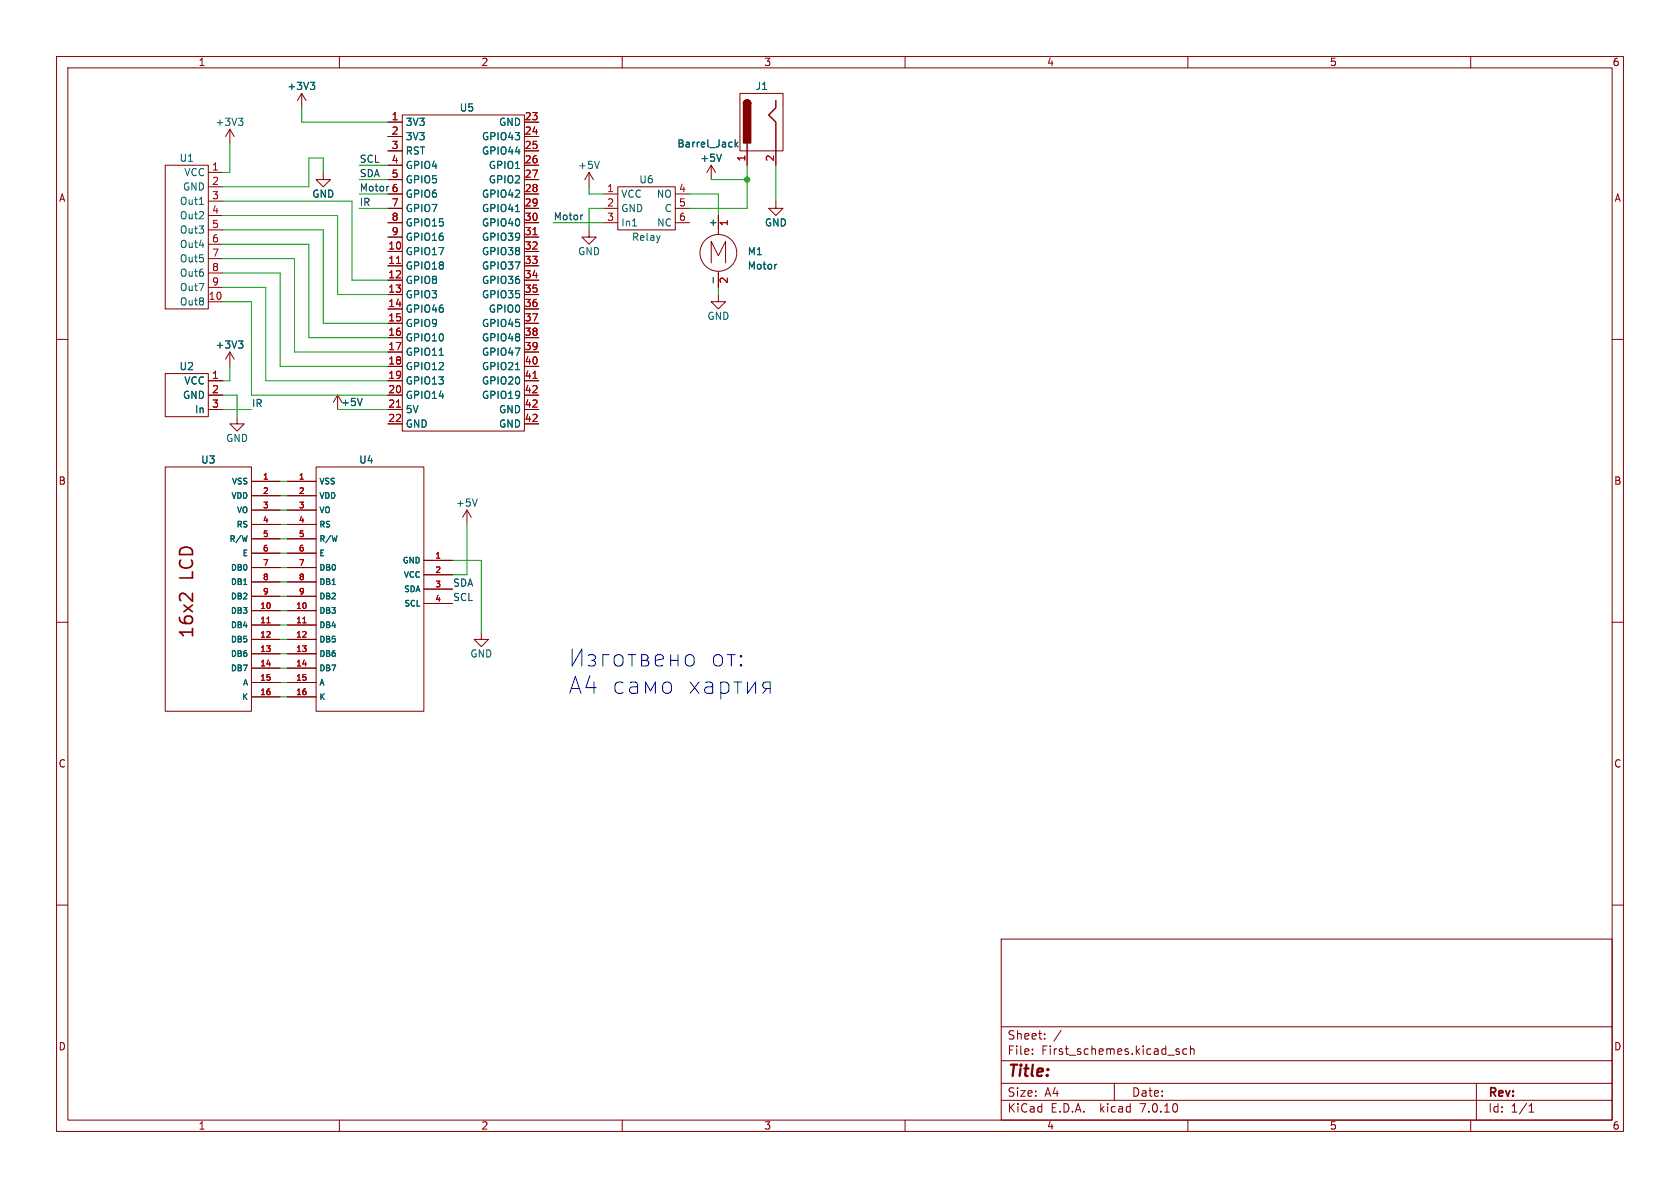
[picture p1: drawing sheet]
<svg xmlns="http://www.w3.org/2000/svg" width="297mm" height="210mm" viewBox="0 0 297 210" stroke-linecap="round" stroke-linejoin="round" font-family="sans-serif">
<g fill="none" stroke="#840000" stroke-width=".18">
<path d="M10 10h277v190h-277zM12 12h273v186h-273zM53.3 16.5l-.7 1.3M53.3 16.5v2.6M53.3 16.5l.8 1.3M60 10v2M110 10v2M130.8 16.5h7.6v10.2h-7.6zM160 10v2M210 10v2M260 10v2M29.2 29.2h7.6v25.4h-7.6z"/>
<path d="M36.8 30.5h2.6M36.8 33h2.6M36.8 35.6h2.6M36.8 38.1h2.6M40.6 22.9v2.5M40.6 22.9l-.7 1.2M40.6 22.9l.8 1.2M57.1 30.5v1.3h1.3l-1.3 1.2-1.2-1.2h1.2M68.6 34.3h2.5M68.6 36.8h2.5M68.6 39.4h2.5M68.6 21.6h2.5"/>
<path d="M68.6 24.1h2.5M68.6 26.7h2.5M68.6 29.2h2.5M68.6 31.8h2.5M71.1 20.3h21.6v55.9h-21.6zM92.7 34.3h2.5M92.7 36.8h2.5M92.7 39.4h2.5M92.7 21.6h2.5M92.7 24.1h2.5M92.7 26.7h2.5M92.7 29.2h2.5"/>
<path d="M92.7 31.8h2.5M104.1 30.5l-.7 1.3M104.1 30.5v2.5M104.1 30.5l.8 1.3M106.7 34.3h2.5M106.7 36.8h2.5M106.7 39.4h2.5M109.2 33h10.2v7.6h-10.2zM119.4 34.3h2.5M119.4 36.8h2.5M119.4 39.4h2.5M125.7 29.2l-.7 1.3"/>
<path d="M125.7 29.2v2.6M125.7 29.2l.8 1.3M127 38.1v3.4M132.1 26.7v2.5M137.2 35.6v1.2h1.2l-1.2 1.3-1.3-1.3h1.3M137.2 26.7v2.5M10 60h2M36.8 53.3h2.6M36.8 40.6h2.6M36.8 43.2h2.6M36.8 45.7h2.6M36.8 48.3h2.6"/>
<path d="M36.8 50.8h2.6M68.6 44.5h2.5M68.6 47h2.5M68.6 49.5h2.5M68.6 52.1h2.5M68.6 54.6h2.5M68.6 57.2h2.5M68.6 59.7h2.5M68.6 41.9h2.5M92.7 44.5h2.5M92.7 47h2.5M92.7 49.5h2.5"/>
<path d="M92.7 52.1h2.5M92.7 54.6h2.5M92.7 57.2h2.5M92.7 59.7h2.5M92.7 41.9h2.5M104.1 40.6v1.3h1.3l-1.3 1.3-1.2-1.3h1.2M125.7 46.5v-3.8l1.3 2.5 1.3-2.5v3.8M127 52.1v1.2h1.3l-1.3 1.3-1.3-1.3h1.3M127 48v2.8M285 60h2M29.2 66h7.6v7.7h-7.6zM36.8 67.3h2.6"/>
<path d="M36.8 69.9h2.6M36.8 72.4h2.6M40.6 62.2l-.7 1.3M40.6 62.2v2.6M40.6 62.2l.8 1.3M41.9 73.7v1.2h1.3l-1.3 1.3-1.3-1.3h1.3M59.7 69.9l-.8 1.2M59.7 69.9v2.5M59.7 69.9l.8 1.2M68.6 62.2h2.5M68.6 64.8h2.5M68.6 67.3h2.5"/>
<path d="M68.6 69.9h2.5M68.6 72.4h2.5M68.6 74.9h2.5M92.7 62.2h2.5M92.7 64.8h2.5M92.7 67.3h2.5M92.7 69.9h2.5M92.7 72.4h2.5M92.7 74.9h2.5M29.2 82.6h15.2v43.1h-15.2zM44.4 85.1h5.1M44.4 87.6h5.1"/>
<path d="M44.4 90.2h5.1M44.4 92.7h5.1M44.4 95.3h5.1M44.4 97.8h5.1M50.8 85.1h5.1M50.8 87.6h5.1M50.8 90.2h5.1M50.8 92.7h5.1M50.8 95.3h5.1M50.8 97.8h5.1M55.9 82.6h19v43.1h-19zM74.9 99.1h5.1"/>
<path d="M82.5 90.2l-.7 1.2M82.5 90.2v2.5M82.5 90.2l.8 1.2M10 110h2M44.4 108h5.1M44.4 110.5h5.1M44.4 113h5.1M44.4 115.6h5.1M44.4 118.1h5.1M44.4 100.3h5.1M44.4 102.9h5.1M44.4 105.4h5.1"/>
<path d="M50.8 108h5.1M50.8 110.5h5.1M50.8 113h5.1M50.8 115.6h5.1M50.8 118.1h5.1M50.8 100.3h5.1M50.8 102.9h5.1M50.8 105.4h5.1M74.9 101.6h5.1M74.9 104.1h5.1M74.9 106.7h5.1M85.1 111.8v1.2h1.3l-1.3 1.3-1.3-1.3h1.3"/>
<path d="M285 110h2M44.4 120.7h5.1M44.4 123.2h5.1M50.8 120.7h5.1M50.8 123.2h5.1M10 160h2M285 160h2M177 166h108v32h-108zM60 198v2M110 198v2M160 198v2M177 194.5h108"/>
<path d="M177 191.5h108M177 187.5h108M177 181.5h108M182.5 186.3v.1M182.5 185.5v.1M184.7 183.6v.1M184.7 182.8v.1M187.6 182.1l-1.3 2M197 191.5v3M208.1 185.9l.4 .1v.2l-.2 .2h-.3M208.1 185.4l.4 .1M209.8 185.5l-.4-.1-.3 .3v.4l.1 .2h.6"/>
<path d="M210 198v2M210.5 185.5l.2-.1 .3 .1 .1 .9M210.5 184.9v1.5M260 198v2M261 191.5v6.5M270.3 196.6h.9M270.3 195.5l.4-.4v1.5"/>
<circle cx="127" cy="44.7" r="3.3"/>
</g>
<g fill="none" stroke="#006464" stroke-width=".18">
<path d="M54.9 14.5h.7l-.4 .5M55.4 15l.2 .3v.3l-.2 .2M35.3 36.1h.7M42.2 20.9h.7l-.4 .5M42.7 21.4l.2 .2v.3l-.2 .3M91.1 37.4h.8M106 28.5l-.5 1.3M111.8 39.9h.7M127.5 27.2l-.4 1.3M130 24.7v1.3M130.1 25.5l.4 .5M130.5 25.1l-.5 .5"/>
<path d="M126.1 49v1M137.2 46.7h.1M42.2 60.3h.7l-.4 .5M42.7 60.8l.2 .2v.3l-.2 .2M64 70.4l-.4 1.3M77.7 62.8h.7M91.1 65.3h.8M43.7 94.7l-.2 1M84.4 88.2l-.5 1.3"/>
</g>
<path d="M70.1 46.6h.7M94.2 41.5h.7M70.1 72h.7M94.2 66.9h.7M47.2 110.1h.6M53.5 110.1h.6" fill="none" stroke="#a90000" stroke-width=".18"/>
<path d="M131.4 18.3a.64 .64 0 0 1 .7-.6 .64 .64 0 0 1 .6 .6M137.2 17.8v1.3l-1.3 1.2 1.3 1.3v5.1M132.1 25.4v1.3" fill="none" stroke="#840000" stroke-width=".25"/>
<g fill="#840000" stroke="#840000" stroke-width=".25">
<path d="M131.6 17.8a.64 .64 0 0 1 .7-.1 .64 .64 0 0 1 .4 .6h-1.3z"/>
<path d="M131.4 18.3h1.3v7h-1.3z"/>
</g>
<path d="M34 104.9v1.4l-1.3-1.3a.62 .62 0 0 0-1 .3" fill="none" stroke="#840000" stroke-width=".29"/>
<path d="M102.9 38h.1" fill="none" stroke="#0f0f0f" stroke-width=".18"/>
<g fill="none" stroke="#0000c2" stroke-width=".18">
<path d="M101.1 114.7v3l1.8-3v3M104 115.9l.3-.2h.6l.2 .2 .2 .4-.2 .3-.2 .1M104.3 119.4l-.7 2.2h1.8M104.6 116.7h.3M104.9 116.7l.2 .2 .2 .3-.2 .4-.2 .1h-.6l-.3-.1M107.7 115.7h-1.1v2M108.7 116a.81 .81 0 0 1 .8-.3 .81 .81 0 0 1 .6 .6v.9a.81 .81 0 0 1-.7 .6 .81 .81 0 0 1-.8-.6v-.9zM111 115.7h1.4M111.7 115.7v2M113.4 116.7h.7M113.4 115.7h.7l.3 .2 .2 .4-.2 .3-.3 .1 .5 .2 .1 .3-.1 .4-.3 .1h-.9zM115.9 116.7l1.4-.3-.2-.5-.2-.2h-.6l-.3 .2-.1 .3v1.1l.1 .3 .3 .1h.6l.2-.1"/>
<path d="M118.6 116.7h1.3M118.6 115.7v2M119.9 115.7v2M121.3 116a.81 .81 0 0 1 .8-.3 .81 .81 0 0 1 .6 .6v.9a.81 .81 0 0 1-.8 .6 .81 .81 0 0 1-.8-.6v-.9zM126.3 116a.81 .81 0 0 1 .8-.3 .81 .81 0 0 1 .6 .6v.9a.81 .81 0 0 1-.8 .6 .81 .81 0 0 1-.8-.6v-.9zM128.6 115.7h1.4M129.3 115.7v2M131 117.4l.1 .2-.1 .1M131 117.4l-.1 .2 .1 .1M131 115.9v.3M131 117.4v.3M131 115.9l.1 .1-.1 .2"/>
<path d="M131 115.9l-.1 .1 .1 .2M100.7 122.6l1-3 1 3M101 121.7h1.4M105 120.6v2M110.1 120.7l-.2-.1h-.6l-.4 .3-.2 .2v.9l.3 .4 .3 .2h.6l.2-.2M111.4 120.7l.3-.1h.6l.3 .1 .1 .3v1.6M112.7 121.3l-.3 .1h-.7a.59 .59 0 0 0-.4 .6 .59 .59 0 0 0 .4 .6h.7l.3-.2M114.1 122.6v-2l.9 1.5 .9-1.5v2M117.3 120.9a.81 .81 0 0 1 .8-.3 .81 .81 0 0 1 .6 .5v.9a.81 .81 0 0 1-.8 .6 .81 .81 0 0 1-.8-.6v-.9zM122 120.6l1.6 2M123.6 120.6l-1.6 2M124.7 120.7l.3-.1h.6l.3 .1 .1 .3v1.6"/>
<path d="M126 121.3l-.3 .1h-.7a.59 .59 0 0 0-.4 .6 .59 .59 0 0 0 .4 .6h.7l.3-.2M127.4 120.7l.3-.1h.6l.4 .3 .2 .2v.9l-.3 .4-.3 .2h-.6l-.3-.2M127.4 120.6v3M129.7 120.6h1.4M130.4 120.6v2M132.1 120.6v2l1.5-2v2M135.6 121.7l-.7 .9M136.1 121.7h-.8a.59 .59 0 0 1-.5-.6 .59 .59 0 0 1 .5-.5h.8v2"/>
</g>
<g fill="none" stroke="#009600" stroke-width=".18">
<path d="M53.3 19.1v2.5h15.3M39.4 38.1h20.3v14h8.9M39.4 35.6h22.8v13.9h6.4M40.6 25.4v5.1h-1.2M57.1 30.5v-2.6h-2.5v5.1h-15.2M63.5 36.8h5.1M63.5 31.8h5.1M63.5 34.3h5.1M63.5 29.2h5.1M97.8 39.4h8.9M104.1 33v1.3h2.6M106.7 36.8h-2.6v3.8"/>
<path d="M121.9 34.3h5.1v3.8M125.7 31.8h6.4M132.1 29.2v7.6h-10.2M137.2 29.2v6.4M39.4 50.8h7.6v16.5h21.6M39.4 53.3h5v16.6h24.2M39.4 40.6h17.7v16.6h11.5M39.4 45.7h12.7v16.5h16.5M39.4 43.2h15.2v16.5h14M39.4 48.3h10.1v16.5h19.1M127 50.8v1.3M39.4 72.4h5"/>
<path d="M39.4 69.9h2.5v3.8M40.6 64.8v2.5h-1.2M59.7 72.4h8.9M49.5 95.3h1.3M49.5 92.7h1.3M49.5 87.6h1.3M49.5 85.1h1.3M49.5 90.2h1.3M49.5 97.8h1.3M80 99.1h5.1v12.7M82.5 92.7v8.9h-2.5M49.5 118.1h1.3"/>
<path d="M49.5 100.3h1.3M49.5 102.9h1.3M49.5 105.4h1.3M49.5 108h1.3M49.5 113h1.3M49.5 110.5h1.3M49.5 115.6h1.3M49.5 123.2h1.3M49.5 120.7h1.3"/>
</g>
<circle cx="132.1" cy="31.8" r=".46" fill="#009600" stroke="#009600" stroke-width=".18"/>
<g font-size="3.2" fill="#840000">
<text x="34.6" y="102.5" transform="rotate(-90 34.6 102.5)">LCD</text>
<text x="34.6" y="113" transform="rotate(-90 34.6 113)">16x2</text>
</g>
<text font-size="2.8" fill="#840000" x="178" y="190.9">Title:</text>
<g font-size="2.1" fill="#840000">
<text x="178" y="184">Sheet:</text>
<text x="178" y="186.7">File:</text>
<text x="184.1" y="186.7">First_schemes.kicad_sch</text>
<text x="178" y="196.9">KiCad</text>
<text x="178" y="194.1">Size:</text>
<text x="184.7" y="194.1">A4</text>
<text x="185.7" y="196.9">E.D.A.</text>
<text x="194.6" y="196.9">kicad</text>
<text x="200" y="194.1">Date:</text>
<text x="201.8" y="196.9">7.0.10</text>
<text x="263" y="194.3">Rev:</text>
<text x="263" y="196.9">Id:</text>
<text x="267.1" y="196.9">1/1</text>
</g>
<g font-size="1.8" fill="#840000">
<text x="35" y="11.9">1</text>
<text x="85" y="11.9">2</text>
<text x="135" y="11.9">3</text>
<text x="185" y="11.9">4</text>
<text x="235" y="11.9">5</text>
<text x="285" y="11.9">6</text>
<text x="10.3" y="35.9">A</text>
<text x="285.3" y="35.9">A</text>
<text x="10.3" y="85.9">B</text>
<text x="285.3" y="85.9">B</text>
<text x="10.3" y="135.9">C</text>
<text x="285.3" y="135.9">C</text>
<text x="10.3" y="185.9">D</text>
<text x="285.3" y="185.9">D</text>
<text x="35" y="199.9">1</text>
<text x="85" y="199.9">2</text>
<text x="135" y="199.9">3</text>
<text x="185" y="199.9">4</text>
<text x="235" y="199.9">5</text>
<text x="285" y="199.9">6</text>
</g>
<g font-size="1.8" fill="#006464">
<text x="50.7" y="16.1">+3V3</text>
<text x="133.5" y="16.1">J1</text>
<text x="38" y="22.5">+3V3</text>
<text x="71.6" y="22.5">3V3</text>
<text x="81.2" y="19.9">U5</text>
<text x="88.1" y="22.5">GND</text>
<text x="31.6" y="28.8">U1</text>
<text x="71.6" y="25">3V3</text>
<text x="71.6" y="27.5">RST</text>
<text x="85.1" y="25">GPIO43</text>
<text x="85.1" y="27.5">GPIO44</text>
<text x="119.7" y="26.3">Barrel_Jack</text>
<text x="123.7" y="28.8">+5V</text>
<text x="32.2" y="33.9">GND</text>
<text x="32.5" y="31.3">VCC</text>
<text x="55.1" y="35.2">GND</text>
<text x="71.6" y="30.1">GPIO4</text>
<text x="71.6" y="32.6">GPIO5</text>
<text x="71.6" y="35.2">GPIO6</text>
<text x="85.1" y="35.2">GPIO42</text>
<text x="86.3" y="30.1">GPIO1</text>
<text x="86.3" y="32.6">GPIO2</text>
<text x="102.1" y="30.1">+5V</text>
<text x="109.7" y="35.2">VCC</text>
<text x="112.9" y="32.6">U6</text>
<text x="116" y="35.2">NO</text>
<text x="31.7" y="36.4">Out1</text>
<text x="31.7" y="39">Out2</text>
<text x="31.7" y="41.5">Out3</text>
<text x="71.6" y="37.7">GPIO7</text>
<text x="71.6" y="40.2">GPIO15</text>
<text x="85.1" y="37.7">GPIO41</text>
<text x="85.1" y="40.2">GPIO40</text>
<text x="109.7" y="37.7">GND</text>
<text x="109.7" y="40.2">In1</text>
<text x="116.1" y="40.2">NC</text>
<text x="117.4" y="37.7">C</text>
<text x="126.7" y="40.3" transform="rotate(-90 126.7 40.3)">+</text>
<text x="135.1" y="40.2">GND</text>
<text x="31.7" y="44">Out4</text>
<text x="31.7" y="46.6">Out5</text>
<text x="71.6" y="45.3">GPIO17</text>
<text x="71.6" y="47.9">GPIO18</text>
<text x="71.6" y="42.8">GPIO16</text>
<text x="85.1" y="42.8">GPIO39</text>
<text x="85.1" y="45.3">GPIO38</text>
<text x="85.1" y="47.9">GPIO37</text>
<text x="102.1" y="45.3">GND</text>
<text x="111.6" y="42.8">Relay</text>
<text x="132.1" y="45.3">M1</text>
<text x="132.1" y="47.9">Motor</text>
<text x="31.7" y="49.1">Out6</text>
<text x="31.7" y="51.7">Out7</text>
<text x="71.6" y="50.4">GPIO8</text>
<text x="71.6" y="52.9">GPIO3</text>
<text x="85.1" y="50.4">GPIO36</text>
<text x="85.1" y="52.9">GPIO35</text>
<text x="31.7" y="54.2">Out8</text>
<text x="71.6" y="55.5">GPIO46</text>
<text x="71.6" y="58">GPIO9</text>
<text x="85.1" y="58">GPIO45</text>
<text x="86.3" y="55.5">GPIO0</text>
<text x="125" y="56.7">GND</text>
<text x="31.6" y="65.6">U2</text>
<text x="38" y="61.8">+3V3</text>
<text x="71.6" y="60.6">GPIO10</text>
<text x="71.6" y="63.1">GPIO11</text>
<text x="71.6" y="65.6">GPIO12</text>
<text x="85.1" y="60.6">GPIO48</text>
<text x="85.1" y="63.1">GPIO47</text>
<text x="85.1" y="65.6">GPIO21</text>
<text x="32.2" y="70.7">GND</text>
<text x="32.5" y="68.2">VCC</text>
<text x="60.2" y="72">+5V</text>
<text x="71.6" y="68.2">GPIO13</text>
<text x="71.6" y="70.7">GPIO14</text>
<text x="85.1" y="68.2">GPIO20</text>
<text x="85.1" y="70.7">GPIO19</text>
<text x="34.4" y="73.3">In</text>
<text x="71.6" y="73.3">5V</text>
<text x="71.6" y="75.8">GND</text>
<text x="88.1" y="75.8">GND</text>
<text x="88.1" y="73.3">GND</text>
<text x="35.5" y="82.1">U3</text>
<text x="39.9" y="78.3">GND</text>
<text x="63.4" y="82.1">U4</text>
<text x="80.5" y="89.8">+5V</text>
<text x="83.1" y="116.4">GND</text>
</g>
<g font-size="1.8" fill="#a90000">
<text x="69.1" y="21.3">1</text>
<text x="69.1" y="23.9">2</text>
<text x="92.7" y="21.3">23</text>
<text x="92.7" y="23.9">24</text>
<text x="69.1" y="26.4">3</text>
<text x="69.1" y="29">4</text>
<text x="92.7" y="26.4">25</text>
<text x="92.7" y="29">26</text>
<text x="131.8" y="28.6" transform="rotate(-90 131.8 28.6)">1</text>
<text x="136.9" y="28.6" transform="rotate(-90 136.9 28.6)">2</text>
<text x="37.4" y="30.2">1</text>
<text x="37.4" y="32.8">2</text>
<text x="37.4" y="35.3">3</text>
<text x="69.1" y="31.5">5</text>
<text x="69.1" y="34">6</text>
<text x="92.7" y="31.5">27</text>
<text x="92.7" y="34">28</text>
<text x="107.2" y="34">1</text>
<text x="119.9" y="34">4</text>
<text x="37.4" y="37.8">4</text>
<text x="37.4" y="40.4">5</text>
<text x="69.1" y="36.6">7</text>
<text x="69.1" y="39.1">8</text>
<text x="69.1" y="41.7">9</text>
<text x="92.7" y="36.6">29</text>
<text x="92.7" y="39.1">30</text>
<text x="92.7" y="41.7">31</text>
<text x="107.2" y="36.6">2</text>
<text x="107.2" y="39.1">3</text>
<text x="119.9" y="36.6">5</text>
<text x="119.9" y="39.1">6</text>
<text x="129" y="40.1" transform="rotate(-90 129 40.1)">1</text>
<text x="37.4" y="42.9">6</text>
<text x="37.4" y="45.5">7</text>
<text x="68.5" y="44.2">10</text>
<text x="68.5" y="46.7">11</text>
<text x="92.7" y="44.2">32</text>
<text x="92.7" y="46.7">33</text>
<text x="36.8" y="53.1">10</text>
<text x="37.4" y="48">8</text>
<text x="37.4" y="50.5">9</text>
<text x="68.5" y="49.3">12</text>
<text x="68.5" y="51.8">13</text>
<text x="92.7" y="49.3">34</text>
<text x="92.7" y="51.8">35</text>
<text x="129" y="50.2" transform="rotate(-90 129 50.2)">2</text>
<text x="68.5" y="54.4">14</text>
<text x="68.5" y="56.9">15</text>
<text x="68.5" y="59.4">16</text>
<text x="92.7" y="54.4">36</text>
<text x="92.7" y="56.9">37</text>
<text x="92.7" y="59.4">38</text>
<text x="68.5" y="62">17</text>
<text x="68.5" y="64.5">18</text>
<text x="92.7" y="62">39</text>
<text x="92.7" y="64.5">40</text>
<text x="37.4" y="67.1">1</text>
<text x="37.4" y="69.6">2</text>
<text x="68.5" y="67.1">19</text>
<text x="68.5" y="69.6">20</text>
<text x="92.7" y="67.1">41</text>
<text x="92.7" y="69.6">42</text>
<text x="37.4" y="72.1">3</text>
<text x="68.5" y="72.1">21</text>
<text x="68.5" y="74.7">22</text>
<text x="92.7" y="74.7">42</text>
<text x="92.7" y="72.1">42</text>
</g>
<g font-size="1.8" fill="#0f0f0f">
<text x="63.5" y="28.9">SCL</text>
<text x="63.5" y="31.4">SDA</text>
<text x="63.5" y="33.9">Motor 6</text>
<text x="63.5" y="36.5">IR</text>
<text x="97.8" y="39">Motor</text>
<text x="44.4" y="72">IR</text>
<text x="80" y="103.8">SDA</text>
<text x="80" y="106.3">SCL</text>
</g>
<g font-size="1.4" fill="#006464">
<text x="40.8" y="88.4">VDD</text>
<text x="40.9" y="85.8">VSS</text>
<text x="56.4" y="85.8">VSS</text>
<text x="56.4" y="88.4">VDD</text>
<text x="40.4" y="96">R/W</text>
<text x="41.7" y="93.4">RS</text>
<text x="41.8" y="90.9">VO</text>
<text x="56.4" y="90.9">VO</text>
<text x="56.4" y="93.4">RS</text>
<text x="56.4" y="96">R/W</text>
<text x="40.7" y="101.1">DB0</text>
<text x="42.8" y="98.5">E</text>
<text x="56.4" y="98.5">E</text>
<text x="56.4" y="101.1">DB0</text>
<text x="71.1" y="99.8">GND</text>
<text x="40.7" y="103.6">DB1</text>
<text x="40.7" y="106.1">DB2</text>
<text x="56.4" y="103.6">DB1</text>
<text x="56.4" y="106.1">DB2</text>
<text x="71.3" y="102.3">VCC</text>
<text x="71.3" y="104.9">SDA</text>
<text x="71.4" y="107.4">SCL</text>
<text x="40.7" y="108.7">DB3</text>
<text x="40.7" y="111.2">DB4</text>
<text x="40.7" y="113.8">DB5</text>
<text x="56.4" y="108.7">DB3</text>
<text x="56.4" y="111.2">DB4</text>
<text x="56.4" y="113.8">DB5</text>
<text x="40.7" y="116.3">DB6</text>
<text x="40.7" y="118.8">DB7</text>
<text x="56.4" y="116.3">DB6</text>
<text x="56.4" y="118.8">DB7</text>
<text x="42.7" y="123.9">K</text>
<text x="42.8" y="121.4">A</text>
<text x="56.4" y="121.4">A</text>
<text x="56.4" y="123.9">K</text>
</g>
<g font-size="1.4" fill="#a90000">
<text x="46.4" y="84.8">1</text>
<text x="46.4" y="87.4">2</text>
<text x="46.4" y="89.9">3</text>
<text x="52.7" y="84.8">1</text>
<text x="52.7" y="87.4">2</text>
<text x="52.7" y="89.9">3</text>
<text x="46.4" y="92.5">4</text>
<text x="46.4" y="95">5</text>
<text x="52.7" y="92.5">4</text>
<text x="52.7" y="95">5</text>
<text x="46.4" y="97.5">6</text>
<text x="46.4" y="100.1">7</text>
<text x="52.7" y="97.5">6</text>
<text x="52.7" y="100.1">7</text>
<text x="76.9" y="98.8">1</text>
<text x="76.9" y="101.3">2</text>
<text x="45.9" y="107.7">10</text>
<text x="46.4" y="102.6">8</text>
<text x="46.4" y="105.2">9</text>
<text x="52.2" y="107.7">10</text>
<text x="52.7" y="102.6">8</text>
<text x="52.7" y="105.2">9</text>
<text x="76.9" y="103.9">3</text>
<text x="76.9" y="106.4">4</text>
<text x="45.9" y="110.2">11</text>
<text x="45.9" y="112.8">12</text>
<text x="52.2" y="110.2">11</text>
<text x="52.2" y="112.8">12</text>
<text x="45.9" y="115.3">13</text>
<text x="45.9" y="117.9">14</text>
<text x="52.2" y="115.3">13</text>
<text x="52.2" y="117.9">14</text>
<text x="45.9" y="120.4">15</text>
<text x="45.9" y="122.9">16</text>
<text x="52.2" y="120.4">15</text>
<text x="52.2" y="122.9">16</text>
</g>
</svg>
